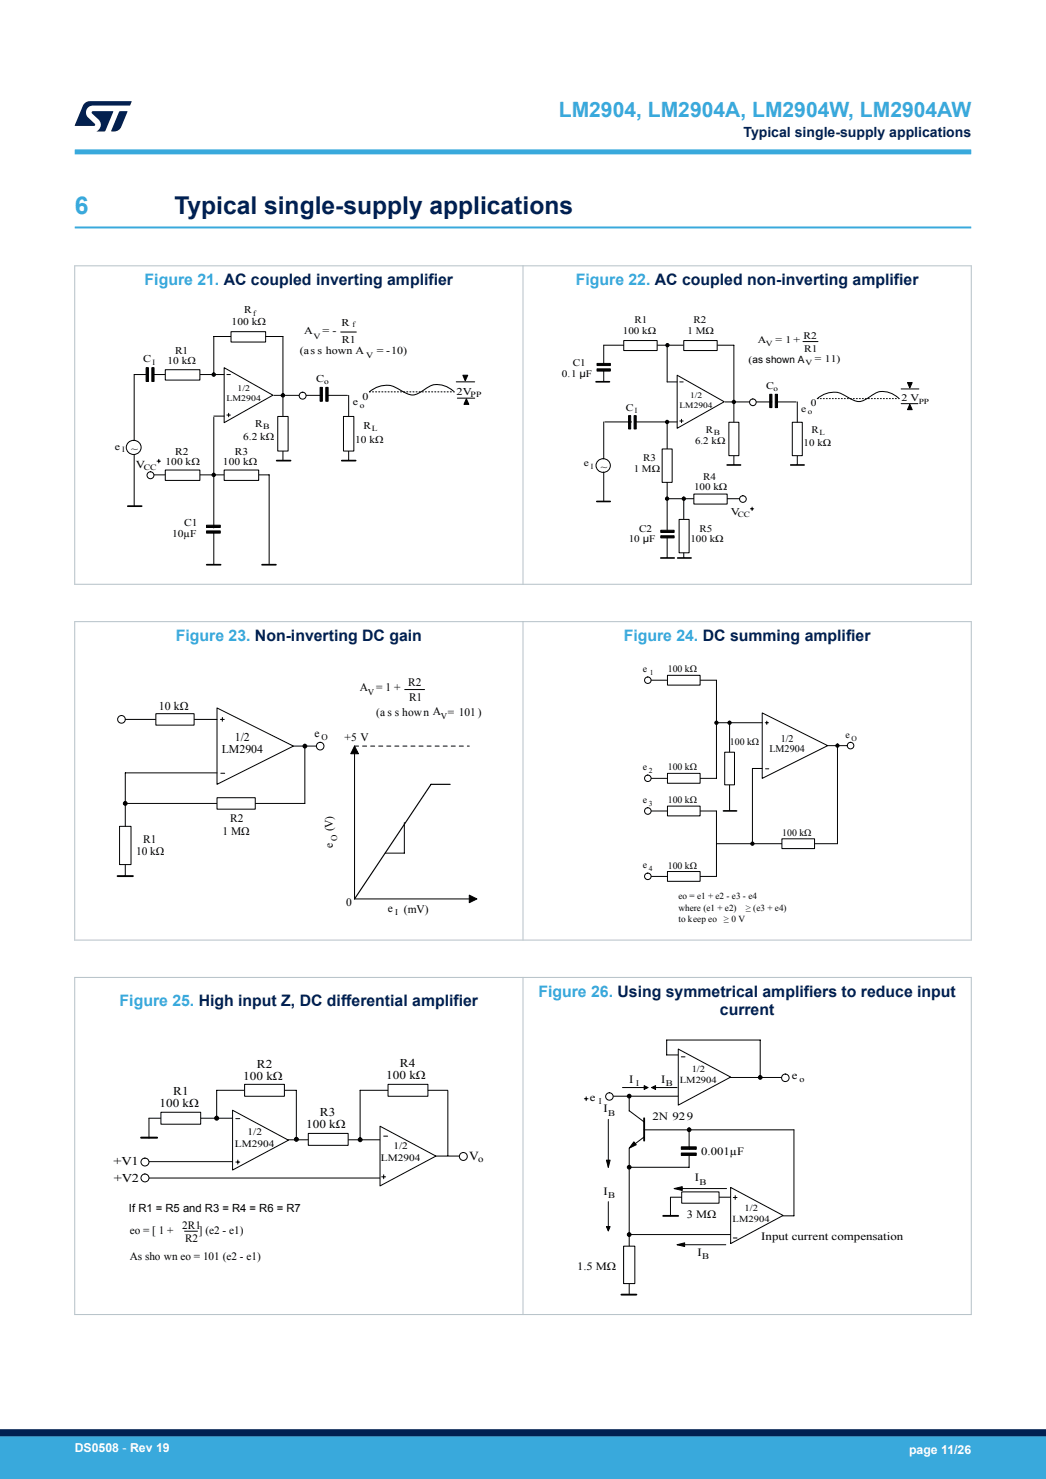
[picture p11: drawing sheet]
<svg xmlns="http://www.w3.org/2000/svg" width="210mm" height="297mm" viewBox="0 0 210 297" stroke-linecap="round" stroke-linejoin="round" font-family="sans-serif">
<path d="M15 45.7h180" fill="none" stroke="#39a9dc" stroke-width=".4"/>
<circle cx="42.9" cy="75.2" r=".34" fill="#000"/>
<circle cx="42.9" cy="75.2" r=".34" fill="none" stroke="#000" stroke-width=".2"/>
<g fill="#000" stroke="#000" stroke-width=".2">
<path d="M64.3 77.8h.4v2.8h-.4z" fill-rule="evenodd"/>
<path d="M65.4 77.8h.5v2.8h-.5z" fill-rule="evenodd"/>
</g>
<path d="M45 73.8l9.8 5.6-9.8 5.5z" fill="#fff" stroke="#000" stroke-width=".2"/>
<path d="M30.9 75.2h14.1M45.5 75.2h.8M42.9 83.6h2.1M42.9 83.8v22.2M45.5 83.3h.8M45.9 83v.7" fill="none" stroke="#000" stroke-width=".2"/>
<path d="M33.2 74.2h6.9v2.1h-6.9z" fill-rule="evenodd" fill="#fff" stroke="#000" stroke-width=".2"/>
<g fill="#000" stroke="#000" stroke-width=".2">
<path d="M29.3 73.8h.5v2.8h-.5z" fill-rule="evenodd"/>
<path d="M30.5 73.8h.4v2.8h-.4z" fill-rule="evenodd"/>
</g>
<path d="M29.3 75.2h-2.4v26.4M42.9 75.2v-7.6h13.9v25M55 79.4h9.7" fill="none" stroke="#000" stroke-width=".2"/>
<path d="M55.8 83.6h2v7h-2z" fill-rule="evenodd" fill="#fff" stroke="#000" stroke-width=".2"/>
<circle cx="56.8" cy="79.4" r=".35" fill="#000"/>
<circle cx="56.8" cy="79.4" r=".35" fill="none" stroke="#000" stroke-width=".2"/>
<circle cx="60.8" cy="79.5" r=".7" fill="#fff"/>
<g fill="none" stroke="#000" stroke-width=".2">
<path d="M65.6 79.4h4.2M70 79.4v13.2"/>
<circle cx="60.8" cy="79.5" r=".7"/>
</g>
<path d="M69 83.6h2v7h-2z" fill-rule="evenodd" fill="#fff" stroke="#000" stroke-width=".2"/>
<circle cx="42.9" cy="95.4" r=".34" fill="#000"/>
<g fill="none" stroke="#000" stroke-width=".2">
<path d="M30.4 95.4h23.6v18"/>
<circle cx="42.9" cy="95.4" r=".34"/>
</g>
<g fill="#000" stroke="#000" stroke-width=".2">
<path d="M41.5 105.5h2.7v.4h-2.7z" fill-rule="evenodd"/>
<path d="M41.5 106.6h2.7v.5h-2.7z" fill-rule="evenodd"/>
</g>
<g fill="#fff" stroke="#000" stroke-width=".2">
<path d="M33.2 94.4h6.9v2.1h-6.9z" fill-rule="evenodd"/>
<path d="M45 94.4h6.9v2.1h-6.9z" fill-rule="evenodd"/>
</g>
<circle cx="30.2" cy="95.4" r=".69" fill="#fff"/>
<circle cx="30.2" cy="95.4" r=".69" fill="none" stroke="#000" stroke-width=".2"/>
<circle cx="26.9" cy="89.9" r="1.46" fill="#fff"/>
<g fill="none" stroke="#000" stroke-width=".2">
<path d="M42.9 106.9v6.5"/>
<circle cx="26.9" cy="89.9" r="1.46"/>
</g>
<path d="M74.2 78.7h17.3" fill="none" stroke="#000" stroke-width=".21" stroke-dasharray=".2 .4"/>
<path d="M91 78.5a4.4 4.4 0 0 0-6.2 0 2.85 2.85 0 0 1-3.7 .2l-.6-.3a4.8 4.8 0 0 0-6.3 .3M91.6 76.7h3.7M91.8 80h3.5" fill="none" stroke="#000" stroke-width=".21"/>
<path d="M92.9 75.4h1l-.5 1.1zM93.6 80.1l.5 1.1h-.9z" fill="#000" stroke="#000" stroke-width=".21"/>
<path d="M46.4 66.6h6.9v2.1h-6.9z" fill-rule="evenodd" fill="#fff" stroke="#000" stroke-width=".2"/>
<path d="M31.5 92.6h.7M31.9 92.2v.8" fill="none" stroke="#000" stroke-width=".2"/>
<path d="M68.4 66.7h3.1" fill="none" stroke="#000" stroke-width=".21"/>
<path d="M52.6 113.4h2.8v1.4h-2.8z" fill-rule="evenodd" fill="#fff"/>
<path d="M52.6 113.4h2.8" fill="none" stroke="#000" stroke-width=".35"/>
<path d="M41.5 113.4h2.8v1.4h-2.8z" fill-rule="evenodd" fill="#fff"/>
<path d="M41.5 113.4h2.8" fill="none" stroke="#000" stroke-width=".35"/>
<path d="M25.7 101.6h2.7v1.4h-2.7z" fill-rule="evenodd" fill="#fff"/>
<path d="M25.7 101.6h2.7" fill="none" stroke="#000" stroke-width=".35"/>
<path d="M55.5 92.5h2.8v1.4h-2.8z" fill-rule="evenodd" fill="#fff"/>
<path d="M55.5 92.5h2.8" fill="none" stroke="#000" stroke-width=".35"/>
<path d="M68.6 92.5h2.8v1.4h-2.8z" fill-rule="evenodd" fill="#fff"/>
<path d="M68.6 92.5h2.8" fill="none" stroke="#000" stroke-width=".35"/>
<g fill="#000" stroke="#000" stroke-width=".2">
<path d="M154.5 79.2h.5v2.7h-.5z" fill-rule="evenodd"/>
<path d="M155.6 79.2h.5v2.7h-.5z" fill-rule="evenodd"/>
</g>
<path d="M135.9 75.3l9.5 5.4-9.5 5.3z" fill="#fff" stroke="#000" stroke-width=".2"/>
<path d="M121.2 69.3h26.1v24.1M133.9 69.3v7.4h2M136.5 76.7h.7M127.7 84.7h8.2M136.5 84.5h.7M136.8 84.2v.7M145.6 80.7h9.3" fill="none" stroke="#000" stroke-width=".2"/>
<g fill="#000" stroke="#000" stroke-width=".2">
<path d="M119.9 73h2.6v.4h-2.6z" fill-rule="evenodd"/>
<path d="M119.9 74.1h2.6v.4h-2.6z" fill-rule="evenodd"/>
</g>
<path d="M146.3 84.8h2v6.7h-2z" fill-rule="evenodd" fill="#fff" stroke="#000" stroke-width=".2"/>
<circle cx="147.3" cy="80.7" r=".33" fill="#000"/>
<circle cx="147.3" cy="80.7" r=".33" fill="none" stroke="#000" stroke-width=".2"/>
<circle cx="151.1" cy="80.8" r=".67" fill="#fff"/>
<g fill="none" stroke="#000" stroke-width=".2">
<path d="M155.8 80.7h4M160.1 80.7v12.7"/>
<circle cx="151.1" cy="80.8" r=".67"/>
</g>
<path d="M159.1 84.8h2v6.7h-2z" fill-rule="evenodd" fill="#fff" stroke="#000" stroke-width=".2"/>
<circle cx="121.1" cy="93.5" r="1.41" fill="#fff"/>
<g fill="none" stroke="#000" stroke-width=".2">
<path d="M180.4 79.9a4.3 4.3 0 0 0-6.1 0 2.87 2.87 0 0 1-3.8 0 4.8 4.8 0 0 0-6.4 .1M180.9 78.1h3.6M180.9 81.1h3.4"/>
<circle cx="121.1" cy="93.5" r="1.41"/>
</g>
<path d="M164.1 80h16.8" fill="none" stroke="#000" stroke-width=".2" stroke-dasharray=".2 .4"/>
<path d="M182.2 76.8h.9l-.4 1.1zM182.7 81.2l.4 1.1h-.9z" fill="#000" stroke="#000" stroke-width=".2"/>
<path d="M137.3 68.4h6.7v2h-6.7z" fill-rule="evenodd" fill="#fff" stroke="#000" stroke-width=".2"/>
<g fill="none" stroke="#000" stroke-width=".2">
<path d="M150.7 102.2h.6M151 101.8v.7"/>
<circle cx="134" cy="69.3" r=".33"/>
</g>
<circle cx="134" cy="69.3" r=".33" fill="#000"/>
<path d="M125.2 68.4h6.7v2h-6.7z" fill-rule="evenodd" fill="#fff" stroke="#000" stroke-width=".2"/>
<g fill="none" stroke="#000" stroke-width=".2">
<path d="M121.2 69.3v3.6M121.2 74.4v2.3M161.2 68.6h3M121.2 84.7v7.4M121.4 84.7h5.4M133.9 84.7v21.7"/>
<circle cx="133.9" cy="84.7" r=".33"/>
</g>
<g fill="#000" stroke="#000" stroke-width=".2">
<path d="M126.2 83.5h.4v2.6h-.4z" fill-rule="evenodd"/>
<path d="M127.3 83.5h.4v2.6h-.4z" fill-rule="evenodd"/>
</g>
<circle cx="133.9" cy="84.7" r=".33" fill="#000"/>
<path d="M132.9 90.2h2v6.7h-2z" fill-rule="evenodd" fill="#fff" stroke="#000" stroke-width=".2"/>
<g fill="none" stroke="#000" stroke-width=".2">
<path d="M121.2 94.8v6M133.9 100.1h15.4"/>
<circle cx="133.9" cy="100.1" r=".33"/>
<circle cx="137.3" cy="100.1" r=".33"/>
</g>
<g fill="#000">
<circle cx="133.9" cy="100.1" r=".33"/>
<circle cx="137.3" cy="100.1" r=".33"/>
</g>
<path d="M139.3 99.2h6.7v2h-6.7z" fill-rule="evenodd" fill="#fff" stroke="#000" stroke-width=".2"/>
<circle cx="149.2" cy="100.2" r=".67" fill="#fff"/>
<g fill="none" stroke="#000" stroke-width=".2">
<path d="M137.3 100.4v11.8"/>
<circle cx="149.2" cy="100.2" r=".67"/>
</g>
<g fill="#000" stroke="#000" stroke-width=".2">
<path d="M132.7 107.6h2.6v.4h-2.6z" fill-rule="evenodd"/>
<path d="M132.7 106.5h2.6v.4h-2.6z" fill-rule="evenodd"/>
</g>
<path d="M136.3 104.3h2v6.7h-2z" fill-rule="evenodd" fill="#fff" stroke="#000" stroke-width=".2"/>
<path d="M133.9 107.9v4.3" fill="none" stroke="#000" stroke-width=".2"/>
<path d="M146 93.4h2.7v1.3h-2.7z" fill="#fff"/>
<path d="M146 93.4h2.7" fill="none" stroke="#000" stroke-width=".34"/>
<path d="M158.8 93.4h2.6v1.3h-2.6z" fill="#fff"/>
<path d="M158.8 93.4h2.6" fill="none" stroke="#000" stroke-width=".34"/>
<path d="M132.7 112h2.7v1.4h-2.7z" fill="#fff"/>
<path d="M132.7 112h2.7" fill="none" stroke="#000" stroke-width=".34"/>
<path d="M136.1 112h2.6v1.4h-2.6z" fill="#fff"/>
<path d="M136.1 112h2.6" fill="none" stroke="#000" stroke-width=".34"/>
<path d="M119.8 100.7h2.7v1.3h-2.7z" fill="#fff"/>
<path d="M119.8 100.7h2.7" fill="none" stroke="#000" stroke-width=".34"/>
<path d="M119.7 76.7h2.7v1.3h-2.7z" fill="#fff"/>
<path d="M119.7 76.7h2.7" fill="none" stroke="#000" stroke-width=".34"/>
<path d="M14.9 53.4h180.2M15 53.3v64.1M105 53.3v64.1M195 53.3v64.1M14.9 117.3h180.2" fill="none" stroke="#b9c4ca" stroke-width=".21"/>
<circle cx="61.2" cy="149.8" r=".38" fill="#000"/>
<circle cx="61.2" cy="149.8" r=".38" fill="none" stroke="#000" stroke-width=".2"/>
<circle cx="24.4" cy="144.5" r=".77" fill="#fff"/>
<circle cx="24.4" cy="144.5" r=".77" fill="none" stroke="#000" stroke-width=".2"/>
<path d="M43.6 142.2l15.3 7.6-15.3 7.7z" fill-rule="evenodd" fill="#fff" stroke="#000" stroke-width=".2"/>
<path d="M25.2 144.5h18.4M44.3 144.5h.7M44.3 155.3h.8M44.6 144.1v.7" fill="none" stroke="#000" stroke-width=".2"/>
<path d="M31.3 143.3h7.7v2.3h-7.7z" fill-rule="evenodd" fill="#fff" stroke="#000" stroke-width=".2"/>
<path d="M43.6 155.2h-18.4v20.7" fill="none" stroke="#000" stroke-width=".2"/>
<circle cx="64.3" cy="149.8" r=".77" fill="#fff"/>
<g fill="none" stroke="#000" stroke-width=".2">
<path d="M58.9 149.8h4.6M61.2 149.8v11.5h-36"/>
<circle cx="64.3" cy="149.8" r=".77"/>
</g>
<path d="M43.6 160.2h7.6v2.3h-7.6z" fill-rule="evenodd" fill="#fff" stroke="#000" stroke-width=".2"/>
<circle cx="25.1" cy="161.3" r=".38" fill="#000"/>
<circle cx="25.1" cy="161.3" r=".38" fill="none" stroke="#000" stroke-width=".2"/>
<path d="M24 165.9h2.3v7.7h-2.3z" fill-rule="evenodd" fill="#fff" stroke="#000" stroke-width=".2"/>
<path d="M81.3 138.5h3.9M71.2 149.8v30.7h23.8M81.2 165.2v6.1h-3.9" fill="none" stroke="#000" stroke-width=".2"/>
<g fill="#000" stroke="#000" stroke-width=".2">
<path d="M71.2 149.8l.8 1.6h-1.6z" fill-rule="evenodd"/>
<path d="M94.2 179.8l1.6 .7-1.6 .8z" fill-rule="evenodd"/>
</g>
<path d="M71.2 149.8h23" fill="none" stroke="#000" stroke-width=".2" stroke-dasharray=".8 .8"/>
<path d="M90.4 157.5h-3.9l-15.3 23" fill="none" stroke="#000" stroke-width=".23"/>
<path d="M23.6 175.9h3.1v1.6h-3.1z" fill="#fff"/>
<path d="M23.6 175.9h3.1" fill="none" stroke="#000" stroke-width=".38"/>
<circle cx="168.1" cy="149.7" r=".33" fill="#000"/>
<circle cx="168.1" cy="149.7" r=".33" fill="none" stroke="#000" stroke-width=".2"/>
<circle cx="130.1" cy="136.6" r=".65" fill="#fff"/>
<circle cx="130.1" cy="136.6" r=".65" fill="none" stroke="#000" stroke-width=".2"/>
<path d="M153 143.2l13.2 6.5-13.2 6.6z" fill="#fff" stroke="#000" stroke-width=".2"/>
<path d="M153.6 145.1h.7M153.7 154.4h.6M153.9 144.8v.7" fill="none" stroke="#000" stroke-width=".2"/>
<circle cx="170.8" cy="149.7" r=".66" fill="#fff"/>
<g fill="none" stroke="#000" stroke-width=".2">
<path d="M143.8 136.6v19.7h-13.1M143.8 145.1h9.2M146.5 145.1v17.8M153 154.3h-1.9v15.1M166.2 149.7h3.9M168.1 149.7v19.7"/>
<circle cx="143.8" cy="145.1" r=".32"/>
<circle cx="146.5" cy="145.1" r=".32"/>
<circle cx="170.8" cy="149.7" r=".66"/>
</g>
<g fill="#000">
<circle cx="143.8" cy="145.1" r=".32"/>
<circle cx="146.5" cy="145.1" r=".32"/>
</g>
<path d="M134 155.3h6.6v2h-6.6z" fill-rule="evenodd" fill="#fff" stroke="#000" stroke-width=".2"/>
<path d="M130.7 136.6h13.1" fill="none" stroke="#000" stroke-width=".2"/>
<path d="M134 135.6h6.6v2h-6.6z" fill-rule="evenodd" fill="#fff" stroke="#000" stroke-width=".2"/>
<circle cx="130.1" cy="156.3" r=".65" fill="#fff"/>
<g fill="none" stroke="#000" stroke-width=".2">
<path d="M130.7 162.9h13.1"/>
<circle cx="130.1" cy="156.3" r=".65"/>
</g>
<path d="M134 161.9h6.6v1.9h-6.6z" fill-rule="evenodd" fill="#fff" stroke="#000" stroke-width=".2"/>
<circle cx="130.1" cy="162.9" r=".66" fill="#fff"/>
<g fill="none" stroke="#000" stroke-width=".2">
<path d="M143.8 162.9v13.1M143.8 169.4h24.3"/>
<circle cx="130.1" cy="162.9" r=".66"/>
<circle cx="151.1" cy="169.4" r=".33"/>
</g>
<circle cx="151.1" cy="169.4" r=".33" fill="#000"/>
<path d="M157 168.4h6.5v2h-6.5z" fill-rule="evenodd" fill="#fff" stroke="#000" stroke-width=".2"/>
<path d="M130.7 176h13.1" fill="none" stroke="#000" stroke-width=".2"/>
<circle cx="130.1" cy="176" r=".65" fill="#fff"/>
<circle cx="130.1" cy="176" r=".65" fill="none" stroke="#000" stroke-width=".2"/>
<g fill="#fff" stroke="#000" stroke-width=".2">
<path d="M134 175h6.6v2h-6.6z" fill-rule="evenodd"/>
<path d="M145.5 151.1h2v6.5h-2z" fill-rule="evenodd"/>
</g>
<path d="M145.2 162.8h2.7v1.4h-2.7z" fill="#fff"/>
<path d="M145.2 162.8h2.7" fill="none" stroke="#000" stroke-width=".33"/>
<path d="M14.9 124.8h180.2M15 124.7v64.2M105 124.7v64.2M195 124.7v64.2M14.9 188.8h180.2" fill="none" stroke="#b9c4ca" stroke-width=".21"/>
<g fill="none" stroke="#000" stroke-width=".2">
<path d="M29.2 236.6h47.2M57.2 228.9h20.8"/>
<circle cx="43.5" cy="224.5" r=".4"/>
</g>
<circle cx="43.5" cy="224.5" r=".4" fill="#000"/>
<path d="M46.7 222.9l11.2 6.1-11.2 6z" fill="#fff" stroke="#000" stroke-width=".2"/>
<path d="M29.9 224.6h16.8" fill="none" stroke="#000" stroke-width=".2"/>
<path d="M32.3 223.4h8v2.4h-8z" fill-rule="evenodd" fill="#fff" stroke="#000" stroke-width=".2"/>
<path d="M29.9 224.6v4M43.5 224.6v-5.7h16v9.5" fill="none" stroke="#000" stroke-width=".2"/>
<path d="M61.9 227.6h8v2.4h-8z" fill-rule="evenodd" fill="#fff" stroke="#000" stroke-width=".2"/>
<g fill="#000">
<circle cx="59.5" cy="228.8" r=".39"/>
<circle cx="72.3" cy="228.9" r=".39"/>
</g>
<g fill="none" stroke="#000" stroke-width=".2">
<path d="M89.9 218.9h-17.6v9.6M89.9 219.1v13M87.4 232.2h4.7"/>
<circle cx="59.5" cy="228.8" r=".39"/>
<circle cx="72.3" cy="228.9" r=".39"/>
</g>
<g fill="#fff" stroke="#000" stroke-width=".2">
<path d="M49.1 217.7h8v2.4h-8z" fill-rule="evenodd"/>
<path d="M77.9 217.7h8v2.4h-8z" fill-rule="evenodd"/>
</g>
<circle cx="93" cy="232.2" r=".79" fill="#fff"/>
<circle cx="93" cy="232.2" r=".79" fill="none" stroke="#000" stroke-width=".2"/>
<path d="M76.3 226.2l11.2 6-11.2 5.9z" fill="#fff" stroke="#000" stroke-width=".2"/>
<circle cx="29.1" cy="236.5" r=".8" fill="#fff"/>
<g fill="none" stroke="#000" stroke-width=".2">
<path d="M29.1 233.3h17.6"/>
<circle cx="29.1" cy="236.5" r=".8"/>
</g>
<circle cx="29.1" cy="233.4" r=".79" fill="#fff"/>
<g fill="none" stroke="#000" stroke-width=".2">
<path d="M47.3 233.4h.8M47.3 224.6h.8M47.7 232.9v.9M76.6 236.3h.8M77 235.9v.8M77 228.2h.8M126.3 223l3 2.3M129.3 228.3l-3 2.3M37 247.2h2.7M134.6 240.4h12.8"/>
<circle cx="29.1" cy="233.4" r=".79"/>
</g>
<path d="M28.3 228.5h3.2" fill="none" stroke="#000" stroke-width=".4"/>
<path d="M129.3 224.6v4.5" fill="none" stroke="#000" stroke-width=".38"/>
<path d="M127.3 229.3l.4 .6-1.4 .6z" fill="#000" stroke="#000" stroke-width=".2"/>
<path d="M136.2 210.7l10.5 5.6-10.5 5.6z" fill="#fff" stroke="#000" stroke-width=".2"/>
<g fill="none" stroke="#000" stroke-width=".2">
<path d="M136.1 211.8h-2.3v-2.9h18.8v7.5M136.8 212.2h.7M146.6 216.4h10.5M117.3 220.6h.8M117.7 220.3v.7M129.3 226.9h30.1M138.3 227.1v3.5M138.3 231.9v2.5h-12"/>
<circle cx="152.6" cy="216.4" r=".37"/>
<circle cx="126.3" cy="234.4" r=".37"/>
<circle cx="126.3" cy="220.1" r=".37"/>
<circle cx="138.4" cy="226.9" r=".37"/>
</g>
<g fill="#000">
<circle cx="152.6" cy="216.4" r=".37"/>
<circle cx="126.3" cy="234.4" r=".37"/>
<circle cx="126.3" cy="220.1" r=".37"/>
<circle cx="138.4" cy="226.9" r=".37"/>
</g>
<g fill="#000" stroke="#000" stroke-width=".2">
<path d="M136.8 231.5h3v.5h-3z" fill-rule="evenodd"/>
<path d="M136.8 230.3h3v.5h-3z" fill-rule="evenodd"/>
</g>
<circle cx="157.7" cy="216.4" r=".76" fill="#fff"/>
<circle cx="157.7" cy="216.4" r=".76" fill="none" stroke="#000" stroke-width=".2"/>
<path d="M146.7 238.4l10.5 5.7-10.5 5.6z" fill="#fff" stroke="#000" stroke-width=".2"/>
<path d="M147.2 240.5h.8M147.2 248.6h.8M147.6 240.1v.8" fill="none" stroke="#000" stroke-width=".2"/>
<path d="M136.9 239.3h7.5v2.3h-7.5z" fill-rule="evenodd" fill="#fff" stroke="#000" stroke-width=".2"/>
<g fill="none" stroke="#000" stroke-width=".2">
<path d="M125 218.4h5.1M130.8 218.4h5.1M122.6 220.1h13.5M135.4 238.7h10.5M159.4 226.9v17.3h-2.3M134.6 240.4v3.8M135.9 250h9.8"/>
<circle cx="126.3" cy="247.9" r=".37"/>
</g>
<circle cx="126.3" cy="247.9" r=".37" fill="#000"/>
<path d="M129.3 218l.8 .4-.8 .4zM130.8 218.4l.8-.4v.8zM135.4 238.7l1.6-.4v.8zM135.9 250l1.6-.4v.7z" fill="#000" stroke="#000" stroke-width=".2"/>
<circle cx="122.3" cy="220.2" r=".75" fill="#fff"/>
<g fill="none" stroke="#000" stroke-width=".2">
<path d="M122.1 224.8v9.6M126.3 220.1v3M126.3 230.6v29.3M122.1 241.3v5.9M126.3 247.9h20.3"/>
<circle cx="122.3" cy="220.2" r=".75"/>
</g>
<path d="M121.7 233h.8l-.4 1.4zM121.7 246.3h.8l-.4 .9z" fill="#000" stroke="#000" stroke-width=".2"/>
<path d="M125.2 250.2h2.3v7.6h-2.3z" fill-rule="evenodd" fill="#fff" stroke="#000" stroke-width=".2"/>
<path d="M124.8 260h3M133.1 244.2h3.1" fill="none" stroke="#000" stroke-width=".38"/>
<path d="M14.9 196.3h180.2M15 196.2v67.9M105 196.2v67.9M195 196.2v67.9M14.9 264h180.2" fill="none" stroke="#b9c4ca" stroke-width=".21"/>
<path d="M15 30.5h180" fill="none" stroke="#39a9dc" stroke-width="1"/>
<g fill="#001e41">
<path d="M17.1 20.7l.9-.4 8.4 .1-.3 .8h-7.4a1.4 1.4 0 0 0-1.3 .8 1.4 1.4 0 0 0 .2 1.5l1.4 1.3v.4l-4 .1 1.6-4.1z"/>
<path d="M24 22.4h1.6l-1.3 3.1a1.54 1.54 0 0 1-1.4 .9l-.6-.1z"/>
<path d="M18.5 22.4h4.2l-1.6 4h-1.7a1.48 1.48 0 0 0 .4-2.4l-1.3-1.2z"/>
</g>
<g fill="#39a9dc">
<path d="M0 288.4h210v8.6h-210z" fill-rule="evenodd"/>
<path d="M-.1 288.4h210.2v4.4h-210.2z" fill-rule="evenodd"/>
</g>
<path d="M0 287.7h210" fill="none" stroke="#002052" stroke-width="1.4"/>
<text font-size="4.9" fill="#39a9dc" x="15" y="42.9">6</text>
<text font-size="4.9" fill="#002052" x="35" y="42.9">Typical single-supply applications</text>
<text font-size="4.2" fill="#39a9dc" x="112.2" y="23.5">LM2904, LM2904A, LM2904W, LM2904AW</text>
<g font-size="3.2" fill="#39a9dc">
<text x="29" y="57.3">Figure 21. AC coupled inverting amplifier</text>
<text x="115.6" y="57.3">Figure 22. AC coupled non-inverting amplifier</text>
<text x="35.3" y="128.7">Figure 23. Non-inverting DC gain</text>
<text x="125.2" y="128.7">Figure 24. DC summing amplifier</text>
<text x="24" y="202">Figure 25. High input Z, DC differential amplifier</text>
<text x="108.1" y="200.2">Figure 26. Using symmetrical amplifiers to reduce input</text>
</g>
<text font-size="3.2" fill="#002052" x="144.5" y="203.9">current</text>
<text font-size="2.8" fill="#002052" x="149.3" y="27.5">Typical single-supply applications</text>
<text font-size="2.5" x="94.2" y="233">V</text>
<g font-size="2.5" fill="#fff">
<text x="15" y="291.6">DS0508 - Rev 19</text>
<text x="182.5" y="291.9">page 11/26</text>
</g>
<g font-size="2.4">
<text x="31.9" y="142.6">10 kΩ</text>
<text x="47.1" y="148.9">1/2</text>
<text x="44.5" y="151.3">LM2904</text>
<text x="51.6" y="214.4">R2</text>
<text x="80.3" y="214.2">R4</text>
<text x="34.8" y="220">R1</text>
<text x="48.8" y="216.8">100 kΩ</text>
<text x="77.5" y="216.6">100 kΩ</text>
<text x="32" y="222.4">100 kΩ</text>
<text x="61.5" y="226.5">100 kΩ</text>
<text x="64.2" y="224.1">R3</text>
<text x="22.8" y="234">+V1</text>
<text x="22.9" y="237.3">+V2</text>
</g>
<g font-size="2.3">
<text x="82" y="137.7">R2</text>
<text x="72.3" y="138.8">A</text>
<text x="75.5" y="138.8">= 1 +</text>
<text x="75.5" y="143.8">(a s s hown A = 101)</text>
<text x="82.1" y="140.7">R1</text>
<text x="63.1" y="148">e</text>
<text x="69.2" y="148.8">+5 V</text>
<text x="44.7" y="167.7">1 MΩ</text>
<text x="46.2" y="165.1">R2</text>
<text x="66.8" y="166.9" transform="rotate(-90 66.8 166.9)">(V)</text>
<text x="27.3" y="171.7">10 kΩ</text>
<text x="28.8" y="169.4">R1</text>
<text x="66.8" y="170.2" transform="rotate(-90 66.8 170.2)">e</text>
<text x="69.5" y="181.9">0</text>
<text x="77.9" y="183.2">e</text>
<text x="81.1" y="183.4">(mV)</text>
<text x="118.4" y="221.2">e</text>
<text x="126.3" y="217.4">I</text>
<text x="132.7" y="217.4">I</text>
<text x="159" y="216.6">e</text>
<text x="121.2" y="223.3">I</text>
<text x="131" y="225">2N 929</text>
<text x="140.8" y="232">0.001µF</text>
<text x="121.2" y="239.9">I</text>
<text x="139.5" y="237.2">I</text>
<text x="25.9" y="243.4">If R1 = R5 and R3 = R4 = R6 = R7</text>
<text x="137.9" y="244.7">3 MΩ</text>
<text x="26" y="247.9">eo = [ 1 +</text>
<text x="36.6" y="246.8">2R1</text>
<text x="37.2" y="249.4">R2</text>
<text x="39.9" y="247.9">] (e2 - e1)</text>
<text x="152.8" y="249">Input current compensation</text>
<text x="26" y="253.1">As sho wn eo = 101 (e2 - e1)</text>
<text x="115.9" y="255.1">1.5 MΩ</text>
<text x="140" y="252.1">I</text>
</g>
<g font-size="2.1">
<text x="46.5" y="65.3">100 kΩ</text>
<text x="49" y="62.9">R</text>
<text x="68.6" y="65.4">R</text>
<text x="35.1" y="71">R1</text>
<text x="60.2" y="71.2">(as s hown A</text>
<text x="61" y="67.2">A</text>
<text x="64.8" y="67.2">= -</text>
<text x="68.6" y="69">R1</text>
<text x="75.7" y="71.2">= -10)</text>
<text x="28.8" y="72.8">C</text>
<text x="33.6" y="73.1">10 kΩ</text>
<text x="63.5" y="76.7">C</text>
<text x="70.8" y="81.4">e</text>
<text x="72.8" y="80.3">0</text>
<text x="91.7" y="79.3">2V</text>
<text x="48.8" y="88.4">6.2 kΩ</text>
<text x="51.2" y="85.8">R</text>
<text x="71.3" y="89">10 kΩ</text>
<text x="73" y="86.2">R</text>
<text x="23" y="90.3">e</text>
<text x="26.3" y="90.7">~</text>
<text x="27.3" y="94">V</text>
<text x="33.2" y="93.4">100 kΩ</text>
<text x="35.1" y="91.4">R2</text>
<text x="44.8" y="93.4">100 kΩ</text>
<text x="47.2" y="91.4">R3</text>
<text x="34.6" y="107.9">10µF</text>
<text x="37" y="105.6">C1</text>
<text x="146.7" y="103.4">V</text>
</g>
<g font-size="2">
<text x="127.4" y="64.9">R1</text>
<text x="139.2" y="64.9">R2</text>
<text x="125.1" y="67.1">100 kΩ</text>
<text x="138" y="67.1">1 MΩ</text>
<text x="152.1" y="68.9">A</text>
<text x="155.7" y="68.9">= 1 +</text>
<text x="161.3" y="68.1">R2</text>
<text x="161.4" y="70.7">R1</text>
<text x="112.8" y="75.7">0.1 µF</text>
<text x="115" y="73.4">C1</text>
<text x="150.3" y="72.8">(as shown A</text>
<text x="163.6" y="72.7">= 11)</text>
<text x="125.6" y="82.5">C</text>
<text x="153.8" y="78.1">C</text>
<text x="160.9" y="82.6">e</text>
<text x="162.8" y="81.6">0</text>
<text x="181" y="80.6">2 V</text>
<text x="139.5" y="89.1">6.2 kΩ</text>
<text x="141.7" y="86.9">R</text>
<text x="161.3" y="89.6">10 kΩ</text>
<text x="162.9" y="87">R</text>
<text x="117.2" y="93.7">e</text>
<text x="120.6" y="94.3">~</text>
<text x="127.2" y="94.8">1 MΩ</text>
<text x="129.1" y="92.6">R3</text>
<text x="139.3" y="98.3">100 kΩ</text>
<text x="141.2" y="96.3">R4</text>
<text x="128.3" y="106.8">C2</text>
<text x="140.4" y="106.8">R5</text>
<text x="126.2" y="108.8">10 µF</text>
<text x="138.6" y="108.8">100 kΩ</text>
<text x="129.1" y="135">e</text>
<text x="134.1" y="135">100 kΩ</text>
<text x="146.5" y="149.7">100 kΩ</text>
<text x="156.7" y="148.9">1/2</text>
<text x="169.8" y="148.1">e</text>
<text x="129.1" y="154.7">e</text>
<text x="134.1" y="154.7">100 kΩ</text>
<text x="154.5" y="151">LM2904</text>
<text x="129.1" y="161.3">e</text>
<text x="134.1" y="161.3">100 kΩ</text>
<text x="157.1" y="167.8">100 kΩ</text>
<text x="129.1" y="174.4">e</text>
<text x="134.1" y="174.4">100 kΩ</text>
<text x="49.7" y="227.9">1/2</text>
<text x="47.2" y="230.3">LM2904</text>
<text x="76.5" y="233.1">LM2904</text>
<text x="79" y="230.8">1/2</text>
</g>
<g font-size="1.9">
<text x="136.2" y="180.6">eo = e1 + e2 - e3 - e4</text>
<text x="136.2" y="182.9">where (e1 + e2)</text>
<text x="136.2" y="185.1">to keep eo</text>
<text x="145.3" y="185.1">≥ 0 V</text>
<text x="149.7" y="182.9">≥ (e3 + e4)</text>
<text x="138.9" y="215.2">1/2</text>
<text x="136.5" y="217.5">LM2904</text>
<text x="96" y="233.4">o</text>
<text x="147.1" y="245.3">LM2904</text>
<text x="149.5" y="243.1">1/2</text>
</g>
<g font-size="1.8">
<text x="73.9" y="139.5">V</text>
<text x="64.5" y="148.7">O</text>
<text x="88.5" y="144.4">V</text>
<text x="67.7" y="169" transform="rotate(-90 67.7 169)">O</text>
<text x="79.4" y="183.8">I</text>
</g>
<g font-size="1.7">
<text x="73.5" y="71.9">V</text>
<text x="45.5" y="80.5">LM2904</text>
<text x="47.7" y="78.5">1/2</text>
<text x="136.4" y="81.8">LM2904</text>
<text x="138.6" y="79.8">1/2</text>
<text x="120.3" y="221.7">I</text>
<text x="127.7" y="218.1">I</text>
<text x="133.7" y="218.1">B</text>
<text x="160.5" y="217.2">o</text>
<text x="122.1" y="224">B</text>
<text x="140.4" y="237.9">B</text>
<text x="122.1" y="240.6">B</text>
<text x="141" y="252.8">B</text>
</g>
<g font-size="1.6">
<text x="50.8" y="63.4">f</text>
<text x="70.8" y="65.7">f</text>
<text x="63" y="68">V</text>
<text x="30.6" y="73.3">I</text>
<text x="65.1" y="77.2">o</text>
<text x="72.2" y="81.9">o</text>
<text x="94.5" y="79.7">PP</text>
<text x="52.9" y="86.2">B</text>
<text x="74.6" y="86.6">L</text>
<text x="24.5" y="90.8">I</text>
<text x="28.9" y="94.3">CC</text>
<text x="148.1" y="103.8">CC</text>
</g>
<g font-size="1.5">
<text x="153.8" y="69.6">V</text>
<text x="161.7" y="73.3">V</text>
<text x="127.4" y="83">I</text>
<text x="155.3" y="78.6">o</text>
<text x="162.2" y="83.2">o</text>
<text x="184.4" y="81.1">PP</text>
<text x="143.3" y="87.3">B</text>
<text x="164.5" y="87.4">L</text>
<text x="118.6" y="94.2">I</text>
<text x="130.5" y="135.6">1</text>
<text x="171" y="148.7">O</text>
<text x="130.2" y="155.3">2</text>
<text x="130.2" y="161.9">3</text>
<text x="130.2" y="175">4</text>
</g>
</svg>
